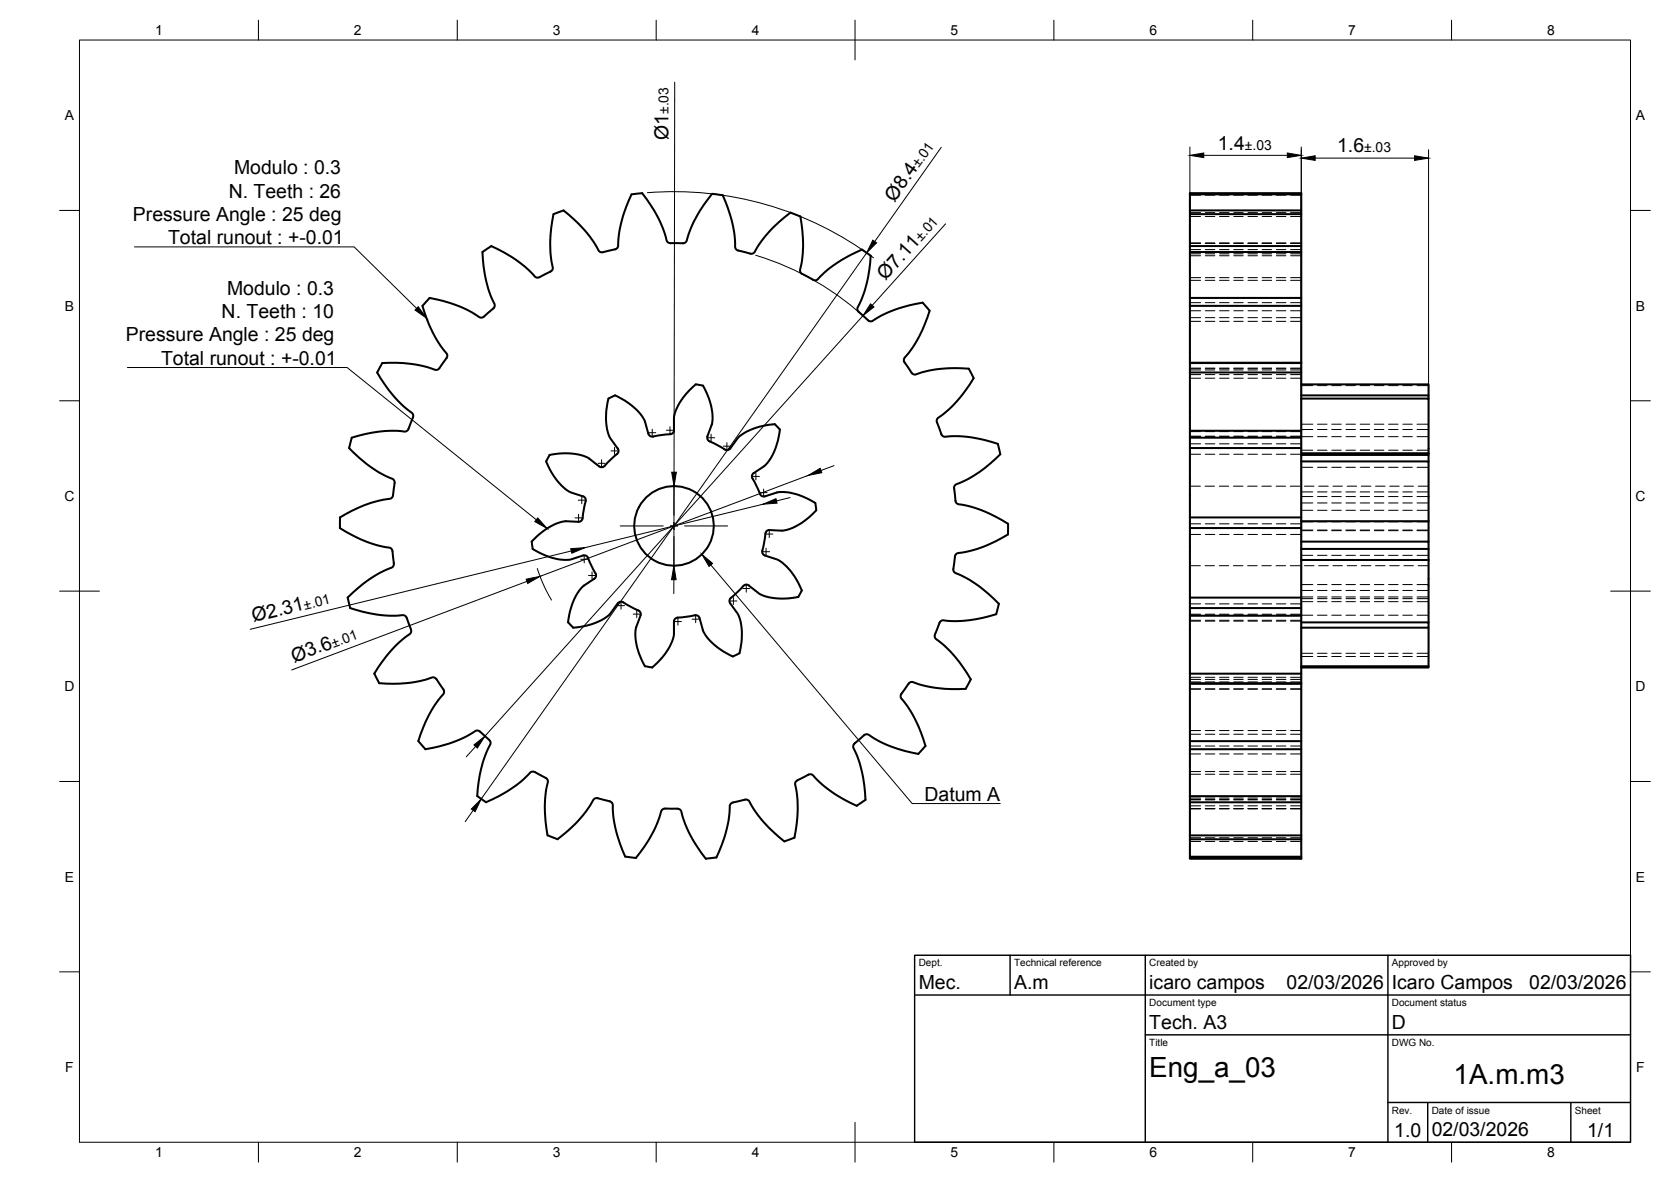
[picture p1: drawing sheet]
<svg xmlns="http://www.w3.org/2000/svg" width="420mm" height="297mm" viewBox="0 0 420 297" stroke-linecap="round" stroke-linejoin="round" font-family="sans-serif">
<!-- layer: Visible -->
<g fill="none" stroke="#000" stroke-width=".51">
<path d="M179 48.7a33.1 33.1 0 0 0-6.5 12.1l-.8 .3M179.1 48.7l2.6 .4a32.9 32.9 0 0 1 3.3 13.3l.6 .6M299.2 48.8v-.3h28v167.3h-28v-.2M299.2 52.9h28M299.2 52.9v.9M327.2 53.8h-28v8M327.2 48.8h-28v4.1M108 74.9l-1.8 2a32.7 32.7 0 0 0 6.2 12.3l-.1 .8M171.7 61.1h-2.6a1.17 1.17 0 0 1-1.5-.6v-.2a29.7 29.7 0 0 0-6.1-11.8l-2.7 .3a32.5 32.5 0 0 0-3.5 13.4l-.5 .4-2.7 .6a1.19 1.19 0 0 1-1.6-.2v-.1a30.6 30.6 0 0 0-8.8-10l-2.5 .9a32.7 32.7 0 0 0-.2 13.8l-.1 .2a4.7 4.7 0 0 1-2.3 1.4l-.5 .2a1.2 1.2 0 0 1-1.6 .1l-.1-.1a30.6 30.6 0 0 0-10.9-7.6l-2.2 1.5a32 32 0 0 0 3.1 13.5l-.2 .6-1.7 1.5a1.69 1.69 0 0 1-1.8 .9l-.3-.2a29.8 29.8 0 0 0-12.4-4.7M185.6 63l2.5 .6a1.17 1.17 0 0 0 1.7-.4 29.9 29.9 0 0 1 9-9.8l2.5 1a33 33 0 0 1-.1 13.8v.2a4.8 4.8 0 0 0 2.4 1.4l.9 .5M204.4 70.3a1 1 0 0 0 1.3-.2 30.3 30.3 0 0 1 11-7.4l2.2 1.6a33 33 0 0 1-3.3 13.3v.2a4.7 4.7 0 0 0 1.9 2 1.68 1.68 0 0 0 1.7 .9h.2a29.9 29.9 0 0 1 12.6-4.6M232 76.1l1.7 2a32.7 32.7 0 0 1-6.4 12.2l.1 .6 1.5 2.3a1.21 1.21 0 0 0 1.3 .9h.2a29.9 29.9 0 0 1 13.2-1.5l1.2 2.4a32.3 32.3 0 0 1-9.2 10.3l-.1 .7 1 2.6a1.2 1.2 0 0 0 1.1 1.2h.1a29.9 29.9 0 0 1 13.2 1.7l.6 2.7a32.8 32.8 0 0 1-11.4 7.7l-.2 .8"/>
<path d="M299.2 74.9h28M299.2 61.8h28M299.2 61.8v1.5M299.2 74.9v2M327.2 76.9h-28v14.3M327.2 63.3h-28v11.6M110.5 92.5a.96 .96 0 0 1-1.2 .4 30.8 30.8 0 0 0-13.2-1.7l-1.3 2.4a33.4 33.4 0 0 0 9 10.5v.8M112.3 90l-1.8 2.5M299.2 91.2h28M299.2 91.2v2.4M327.2 99.4h32v.8M327.2 96.6h32v2.8"/>
<path d="M327.2 93.6h-28v16.4h28M87.8 112.6a31.9 31.9 0 0 0 11.2 8l.2 .8M103.9 104.9l-.8 1.9a1.67 1.67 0 0 1-1.1 1.6h-.4a29.9 29.9 0 0 0-13.2 1.6l-.6 2.6M137.3 116a14.9 14.9 0 0 0 6.3 7.8l3 .9a1.18 1.18 0 0 1 .5 1.9l-.5 3a1.24 1.24 0 0 1-1.2 1.5l-3.1-.1a14.7 14.7 0 0 0-8.6 5.1M138.2 114.3a14.9 14.9 0 0 1 10 1l2.4 1.9M138.2 114.3l-.9 1.7M163 109l-.8-3a14.5 14.5 0 0 0-7.5-6.6l-.7 .3a1.71 1.71 0 0 0-1.3 1.8l-.1 .7a13.1 13.1 0 0 0 .9 8l1.8 2.5a1.17 1.17 0 0 1-.6 1.8l-2.3 2.1a1.24 1.24 0 0 1-1.8 .6M163 109a1.17 1.17 0 0 0 1.8 .6l3.1-.4a1.23 1.23 0 0 0 1.6-1.1v-3.1a14.5 14.5 0 0 1 5.4-8.4l1.9 .3a14.8 14.8 0 0 1 2.2 9.8l-1.1 3a1.04 1.04 0 0 0 .5 1.2M196.1 107.9a14.8 14.8 0 0 1-4 9.3l-2.6 1.7a1.18 1.18 0 0 0 0 1.9l1.4 2.8a1.24 1.24 0 0 0 1.4 1.1M196.1 107.9l-1.3-1.3a14.9 14.9 0 0 0-9.4 3.6l-1.8 2.5a1.17 1.17 0 0 1-1.9-.1l-3.3-1.7M299.2 110v2.6M299.2 108.3h28"/>
<path d="M327.2 116h32v15M327.2 100.2h32v13.7M327.2 114.3h32v1.7M327.2 112.6h-28v17.4h28M327.2 113.9h32M359.2 113.9v.4M85.4 132.7a32.6 32.6 0 0 0 12.9 5.1l.4 .5 .2 2.3a1.64 1.64 0 0 1-.2 1.9l-.3 .2a30.3 30.3 0 0 0-11 7.5M85.5 130v2.7M99.2 121.4l-.3 2a1.7 1.7 0 0 1-.7 1.9l-.3 .1a29.7 29.7 0 0 0-12.4 4.6M133.7 136.1l.2 1.8M133.9 138a14.8 14.8 0 0 0 9.7 2.6l3-1a1.18 1.18 0 0 1 1.5 1.2l1.3 2.8a1.23 1.23 0 0 1 0 1.8l-2.6 1.8a14.4 14.4 0 0 0-4 9.2l1.3 1.3M192.3 124.7l3-.9a14.7 14.7 0 0 1 9.7 2.6l.3 1.8a15 15 0 0 1-8.7 5.2l-3.1-.2a1.01 1.01 0 0 0-1 .9"/>
<path d="M192.3 139.6l3 1a14.6 14.6 0 0 1 6.3 7.8M192.4 134.1l-.6 3.7a1.23 1.23 0 0 0 .5 1.8M239.9 122.7l.3 3.1a.94 .94 0 0 0 .9 .9 30.5 30.5 0 0 1 12.4 4.9l-.1 2.7a32.7 32.7 0 0 1-12.9 4.8l-.4 .6-.4 3.3a.99 .99 0 0 0 .6 1 30.4 30.4 0 0 1 10.9 7.8M299.2 130v2.7M327.2 138h32v2.7M327.2 136.1h32v1.9M327.2 132.7h-28v17.5h28M327.2 131h32M359.2 131v5.1M87.4 150.2l.6 2.6M88 152.8a32.7 32.7 0 0 0 13.7 1.9l.6 .6 .7 1.9a1.62 1.62 0 0 1 .1 2.1l-.2 .1a29.7 29.7 0 0 0-8.8 9.9l1.2 2.4a32.7 32.7 0 0 0 13.7-1.5l.6 .3 1.3 1.9a1.62 1.62 0 0 1 .7 1.9l-.2 .2a29.8 29.8 0 0 0-6.2 11.8M144.1 157.7a14.9 14.9 0 0 0 9.4-3.5l1.8-2.6a1.17 1.17 0 0 1 1.9 .1l2.7 1.5a1.21 1.21 0 0 1 1.2 1.5l-1.1 2.9a14.5 14.5 0 0 0 2.2 9.8"/>
<path d="M186.9 147.2l-2.6 2.6a1.22 1.22 0 0 0-.7 1.8l1.8 2.6a14.5 14.5 0 0 1 .5 10l-1.6 .8M188.3 147.1l2.5 2a14.5 14.5 0 0 0 9.9 .9l.9-1.6M188.3 147.1a1.01 1.01 0 0 0-1.4 .2M250.5 154.4a32.6 32.6 0 0 1-13.7 1.5l-.5 .5-.8 2.1a1.66 1.66 0 0 0-.3 1.9l.3 .3a30.4 30.4 0 0 1 8.6 10l-1.3 2.4a33.2 33.2 0 0 1-13.6-1.7l-.6 .3-1.6 2.2a1.21 1.21 0 0 0-.4 1.6l.1 .1a30.2 30.2 0 0 1 6 11.9l-1.8 1.9a32.2 32.2 0 0 1-12.9-4.9l-.8 .3-2.3 2M251.2 151.7l-.7 2.6M299.2 154.7v14.6h28M299.2 150.2v2.6M299.2 154.7h28M327.2 156.4h32v1.3h-32M327.2 152.8h-28v1.9M327.2 140.7h32M359.2 140.7v15.7"/>
<path d="M359.2 157.7v9.7M162.2 167.4l1.8 .3M184.3 165a14.9 14.9 0 0 1-7.6-6.6l-.8-3.1a1.17 1.17 0 0 0-1.8-.5l-3.1 .4a1.23 1.23 0 0 0-1.5 1v3.2a14.5 14.5 0 0 1-5.5 8.4M299.2 171.8v14.5h28M299.2 169.3v2.4M299.2 171.8h28M327.2 167.4h32v.4h-32M327.2 171.7h-28v.1M105.2 186.2l1.8 2.1a32.6 32.6 0 0 0 12.9-4.7 2.58 2.58 0 0 1 1.9 1.3l.4 .4a1.62 1.62 0 0 1 1.1 1.7l-.1 .2a29.5 29.5 0 0 0-3.2 12.9M134.5 194a1 1 0 0 0-1.3 .3 30.2 30.2 0 0 1-11 7.3l-2.2-1.5M134.5 194l1.8 1a1.7 1.7 0 0 1 1.5 1.3l-.1 .4a30.3 30.3 0 0 0 0 13.2M200.5 196.1a.93 .93 0 0 0-.5 1.2 30.8 30.8 0 0 1-.2 13.2l-2.6 1a32.7 32.7 0 0 1-9-10.4l-.7-.2-1.2 .3a4.6 4.6 0 0 0-2.6 .8l-.1 .2a32.7 32.7 0 0 1-3.5 13.3l-2.6 .3a33.1 33.1 0 0 1-6.4-12.2l-.7-.4h-3.2"/>
<path d="M200.5 196.1l1.9-.9a1.65 1.65 0 0 1 1.9-.5l.2 .2a30.6 30.6 0 0 0 10.9 7.6M214.9 186.8a1.01 1.01 0 0 0-.2 1.3 30.4 30.4 0 0 1 2.9 12.9M299.2 188.3v11.8h28M299.2 188.3h28M299.2 186.3v2M153.3 201.4a1 1 0 0 1 .8 1 29.8 29.8 0 0 0 3.1 12.9M153.3 201.4l-1-.3a4.4 4.4 0 0 0-2.7-.5l-.1 .1a32.9 32.9 0 0 1-9.3 10.2l-2.5-1M167.2 203.2a1.01 1.01 0 0 0-1 .8 29.7 29.7 0 0 1-6.3 11.6l-2.7-.3M217.6 201l-2.2 1.5M299.2 210.9v4.4h28M299.2 201.6v8.3h28M299.2 215.6h28"/>
<path d="M299.2 210.9h28M299.2 201.6h28M299.2 200.1v1.5M299.2 209.9v1M299.2 215.3v.3"/>
<circle cx="169.5" cy="132.2" r="10"/>
</g>
<!-- layer: Hidden -->
<g fill="none" stroke="#000" stroke-width=".25">
<path d="M299.2 49.1h2.7M299.2 48.7h2.7M299.2 54.4h2.7M299.2 53.4h2.7M303.1 49.1h2.4M303.1 48.7h2.4M303.1 54.4h2.4M303.1 53.4h2.4M306.6 49.1h2.4M306.6 48.7h2.4M306.6 54.4h2.4M306.6 53.4h2.4"/>
<path d="M310.2 49.1h2.4M310.2 48.7h2.4M310.2 54.4h2.4M310.2 53.4h2.4M313.8 49.1h2.4M313.8 48.7h2.4M313.8 54.4h2.4M313.8 53.4h2.4M317.4 49.1h2.3M317.4 48.7h2.3M317.4 54.4h2.3M317.4 53.4h2.3"/>
<path d="M320.9 49.1h2.4M320.9 48.7h2.4M320.9 54.4h2.4M320.9 53.4h2.4M324.5 49.1h2.7M324.5 48.7h2.7M324.5 54.4h2.7M324.5 53.4h2.7M299.2 61.1h2.7M299.2 64.3h2.7M299.2 62.7h2.7M299.2 78.1h2.7"/>
<path d="M299.2 76.1h2.7M299.2 79.8h2.7M299.2 69.8h2.7M299.2 63.4h2.7M299.2 63.8h2.7M299.2 70.4h2.7M303.1 61.1h2.4M303.1 64.3h2.4M303.1 62.7h2.4M303.1 78.1h2.4M303.1 76.1h2.4M303.1 79.8h2.4"/>
<path d="M303.1 69.8h2.4M303.1 63.4h2.4M303.1 63.8h2.4M303.1 70.4h2.4M306.6 61.1h2.4M306.6 64.3h2.4M306.6 62.7h2.4M306.6 78.1h2.4M306.6 76.1h2.4M306.6 79.8h2.4M306.6 69.8h2.4M306.6 63.4h2.4"/>
<path d="M306.6 63.8h2.4M306.6 70.4h2.4M310.2 61.1h2.4M310.2 64.3h2.4M310.2 62.7h2.4M310.2 78.1h2.4M310.2 76.1h2.4M310.2 79.8h2.4M310.2 69.8h2.4M310.2 63.4h2.4M310.2 63.8h2.4M310.2 70.4h2.4"/>
<path d="M313.8 61.1h2.4M313.8 64.3h2.4M313.8 62.7h2.4M313.8 78.1h2.4M313.8 76.1h2.4M313.8 79.8h2.4M313.8 69.8h2.4M313.8 63.4h2.4M313.8 63.8h2.4M313.8 70.4h2.4M317.4 61.1h2.3M317.4 64.3h2.3"/>
<path d="M317.4 62.7h2.3M317.4 78.1h2.3M317.4 76.1h2.3M317.4 79.8h2.3M317.4 69.8h2.3M317.4 63.4h2.3M317.4 63.8h2.3M317.4 70.4h2.3M320.9 61.1h2.4M320.9 64.3h2.4M320.9 62.7h2.4M320.9 78.1h2.4"/>
<path d="M320.9 76.1h2.4M320.9 79.8h2.4M320.9 69.8h2.4M320.9 63.4h2.4M320.9 63.8h2.4M320.9 70.4h2.4M324.5 61.1h2.7M324.5 64.3h2.7M324.5 62.7h2.7M324.5 78.1h2.7M324.5 76.1h2.7M324.5 79.8h2.7"/>
<path d="M324.5 69.8h2.7M324.5 63.4h2.7M324.5 63.8h2.7M324.5 70.4h2.7M299.2 95h2.7M299.2 92.7h2.7M299.2 93h2.7M299.2 80.8h2.7M299.2 94.1h2.7M299.2 92.5h2.7M303.1 95h2.4M303.1 92.7h2.4"/>
<path d="M303.1 93h2.4M303.1 80.8h2.4M303.1 94.1h2.4M303.1 92.5h2.4M306.6 95h2.4M306.6 92.7h2.4M306.6 93h2.4M306.6 80.8h2.4M306.6 94.1h2.4M306.6 92.5h2.4M310.2 95h2.4M310.2 92.7h2.4"/>
<path d="M310.2 93h2.4M310.2 80.8h2.4M310.2 94.1h2.4M310.2 92.5h2.4M313.8 95h2.4M313.8 92.7h2.4M313.8 93h2.4M313.8 80.8h2.4M313.8 94.1h2.4M313.8 92.5h2.4M317.4 95h2.3M317.4 92.7h2.3"/>
<path d="M317.4 93h2.3M317.4 80.8h2.3M317.4 94.1h2.3M317.4 92.5h2.3M320.9 95h2.4M320.9 92.7h2.4M320.9 93h2.4M320.9 80.8h2.4M320.9 94.1h2.4M320.9 92.5h2.4M324.5 95h2.7M324.5 92.7h2.7"/>
<path d="M324.5 93h2.7M324.5 80.8h2.7M324.5 94.1h2.7M324.5 92.5h2.7M327.2 96.9h2.9M331.3 96.9h2.4M334.9 96.9h2.3M338.4 96.9h2.4M342 96.9h2.4M345.6 96.9h2.4M349.1 96.9h2.4M352.7 96.9h2.4"/>
<path d="M356.3 96.9h2.9M299.2 114.2h2.7M299.2 111.5h2.7M299.2 109.8h2.7M299.2 108.5h2.7M299.2 109.6h2.7M303.1 114.2h2.4M303.1 111.5h2.4M303.1 109.8h2.4M303.1 108.5h2.4M303.1 109.6h2.4M306.6 114.2h2.4"/>
<path d="M306.6 111.5h2.4M306.6 109.8h2.4M306.6 108.5h2.4M306.6 109.6h2.4M310.2 114.2h2.4M310.2 111.5h2.4M310.2 109.8h2.4M310.2 108.5h2.4M310.2 109.6h2.4M313.8 114.2h2.4M313.8 111.5h2.4M313.8 109.8h2.4"/>
<path d="M313.8 108.5h2.4M313.8 109.6h2.4M317.4 114.2h2.3M317.4 111.5h2.3M317.4 109.8h2.3M317.4 108.5h2.3M317.4 109.6h2.3M320.9 114.2h2.4M320.9 111.5h2.4M320.9 109.8h2.4M320.9 108.5h2.4M320.9 109.6h2.4"/>
<path d="M324.5 114.2h2.7M324.5 111.5h2.7M324.5 108.5h2.7M324.5 109.6h2.7M327.2 106.6h2.9M327.2 107.9h2.9M327.2 117.4h2.9M327.2 113.1h2.9M330.1 109.7l-5.6 .1M331.3 106.6h2.4M331.3 107.9h2.4M331.3 117.4h2.4"/>
<path d="M331.3 109.7h2.4M331.3 113.1h2.4M334.9 106.6h2.3M334.9 107.9h2.3M334.9 117.4h2.3M334.9 109.7h2.3M334.9 113.1h2.3M338.4 106.6h2.4M338.4 107.9h2.4M338.4 117.4h2.4M338.4 109.7h2.4M338.4 113.1h2.4"/>
<path d="M342 106.6h2.4M342 107.9h2.4M342 117.4h2.4M342 109.7h2.4M342 113.1h2.4M345.6 106.6h2.4M345.6 107.9h2.4M345.6 117.4h2.4M345.6 109.7h2.4M345.6 113.1h2.4M349.1 106.6h2.4M349.1 107.9h2.4"/>
<path d="M349.1 117.4h2.4M349.1 109.7h2.4M349.1 113.1h2.4M352.7 106.6h2.4M352.7 107.9h2.4M352.7 117.4h2.4M352.7 109.7h2.4M352.7 113.1h2.4M356.3 106.6h2.9M356.3 107.9h2.9M356.3 117.4h2.9M356.3 109.7h2.9"/>
<path d="M356.3 113.1h2.9M299.2 134.3h2.7M299.2 131.6h2.7M299.2 122.2h2.6M303 122.2h2.4M303.1 134.3h2.4M303.1 131.6h2.4M306.6 122.2h2.3M306.6 134.3h2.4M306.6 131.6h2.4M310.1 122.2h2.4M310.2 134.3h2.4"/>
<path d="M310.2 131.6h2.4M313.7 122.2h2.4M313.8 134.3h2.4M313.8 131.6h2.4M317.3 122.2h2.4M317.4 134.3h2.3M317.4 131.6h2.3M320.9 122.2h2.3M320.9 134.3h2.4M320.9 131.6h2.4M324.4 122.2h2.4M324.5 134.3h2.7"/>
<path d="M324.5 131.6h2.7M327.2 126.4h2.9M327.2 128.2h2.9M327.2 139.6h2.9M327.2 131.1h2.9M327.2 124.8h2.9M327.2 133.2h2.9M327.2 123.6h2.9M327.2 133.4h2.9M328 122.2h2.4M331.3 126.4h2.4M331.3 128.2h2.4"/>
<path d="M331.3 139.6h2.4M331.3 131.1h2.4M331.3 124.8h2.4M331.3 133.2h2.4M331.3 123.6h2.4M331.3 133.4h2.4M331.6 122.2h2.4M334.9 126.4h2.3M334.9 128.2h2.3M334.9 139.6h2.3M334.9 131.1h2.3M334.9 124.8h2.3"/>
<path d="M334.9 133.2h2.3M334.9 123.6h2.3M334.9 133.4h2.3M335.2 122.2h2.3M338.4 126.4h2.4M338.4 128.2h2.4M338.4 139.6h2.4M338.4 131.1h2.4M338.4 124.8h2.4M338.4 133.2h2.4M338.4 123.6h2.4M338.4 133.4h2.4"/>
<path d="M338.7 122.2h2.4M342 126.4h2.4M342 128.2h2.4M342 139.6h2.4M342 131.1h2.4M342 124.8h2.4M342 133.2h2.4M342 123.6h2.4M342 133.4h2.4M342.3 122.2h2.4M345.6 126.4h2.4M345.6 128.2h2.4"/>
<path d="M345.6 139.6h2.4M345.6 131.1h2.4M345.6 124.8h2.4M345.6 133.2h2.4M345.6 123.6h2.4M345.6 133.4h2.4M345.9 122.2h2.4M349.1 126.4h2.4M349.1 128.2h2.4M349.1 139.6h2.4M349.1 131.1h2.4M349.1 124.8h2.4"/>
<path d="M349.1 133.2h2.4M349.1 123.6h2.4M349.1 133.4h2.4M349.4 122.2h2.4M352.7 126.4h2.4M352.7 128.2h2.4M352.7 139.6h2.4M352.7 131.1h2.4M352.7 124.8h2.4M352.7 133.2h2.4M352.7 123.6h2.4M352.7 133.4h2.4"/>
<path d="M353 122.2h2.4M356.3 126.4h2.9M356.3 128.2h2.9M356.3 139.6h2.9M356.3 131.1h2.9M356.3 124.8h2.9M356.3 133.2h2.9M356.3 123.6h2.9M356.3 133.4h2.9M356.6 122.2h2.6M299.2 154.4h2.7M299.2 151.8h2.7"/>
<path d="M299.2 154.6h2.7M299.2 155.9h2.7M299.2 156.1h2.7M299.2 142.2h2.6M303 142.2h2.4M303.1 154.4h2.4M303.1 151.8h2.4M303.1 154.6h2.4M303.1 155.9h2.4M303.1 156.1h2.4M306.6 142.2h2.3M306.6 154.4h2.4"/>
<path d="M306.6 151.8h2.4M306.6 154.6h2.4M306.6 155.9h2.4M306.6 156.1h2.4M310.1 142.2h2.4M310.2 154.4h2.4M310.2 151.8h2.4M310.2 154.6h2.4M310.2 155.9h2.4M310.2 156.1h2.4M313.7 142.2h2.4M313.8 154.4h2.4"/>
<path d="M313.8 151.8h2.4M313.8 154.6h2.4M313.8 155.9h2.4M313.8 156.1h2.4M317.3 142.2h2.4M317.4 154.4h2.3M317.4 151.8h2.3M317.4 154.6h2.3M317.4 155.9h2.3M317.4 156.1h2.3M320.9 142.2h2.3M320.9 154.4h2.4"/>
<path d="M320.9 151.8h2.4M320.9 154.6h2.4M320.9 155.9h2.4M320.9 156.1h2.4M324.4 142.2h2.4M324.5 154.4h2.7M324.5 151.8h2.7M324.5 154.6h2.7M324.5 155.9h2.7M324.5 156.1h2.7M327.2 148.4h2.9M327.2 150h2.9"/>
<path d="M327.2 154.6h2.9M327.2 151.2h2.9M327.2 146.9h2.9M327.2 150.4h2.9M328 142.2h2.4M331.3 148.4h2.4M331.3 150h2.4M331.3 154.6h2.4M331.3 151.2h2.4M331.3 146.9h2.4M331.3 150.4h2.4M331.6 142.2h2.4"/>
<path d="M334.9 148.4h2.3M334.9 150h2.3M334.9 154.6h2.3M334.9 151.2h2.3M334.9 146.9h2.3M334.9 150.4h2.3M335.2 142.2h2.3M338.4 148.4h2.4M338.4 150h2.4M338.4 154.6h2.4M338.4 151.2h2.4M338.4 146.9h2.4"/>
<path d="M338.4 150.4h2.4M338.7 142.2h2.4M342 148.4h2.4M342 150h2.4M342 154.6h2.4M342 151.2h2.4M342 146.9h2.4M342 150.4h2.4M342.3 142.2h2.4M345.6 148.4h2.4M345.6 150h2.4M345.6 154.6h2.4"/>
<path d="M345.6 151.2h2.4M345.6 146.9h2.4M345.6 150.4h2.4M345.9 142.2h2.4M349.1 148.4h2.4M349.1 150h2.4M349.1 154.6h2.4M349.1 151.2h2.4M349.1 146.9h2.4M349.1 150.4h2.4M349.4 142.2h2.4M352.7 148.4h2.4"/>
<path d="M352.7 150h2.4M352.7 154.6h2.4M352.7 151.2h2.4M352.7 146.9h2.4M352.7 150.4h2.4M353 142.2h2.4M356.3 148.4h2.9M356.3 150h2.9M356.3 154.6h2.9M356.3 151.2h2.9M356.3 146.9h2.9M356.3 150.4h2.9"/>
<path d="M356.6 142.2h2.6M299.2 173.1h2.7M299.2 170.7h2.7M299.2 170.2h2.7M299.2 171.4h2.7M299.2 173.2h2.7M303.1 173.1h2.4M303.1 170.7h2.4M303.1 170.2h2.4M303.1 171.4h2.4M303.1 173.2h2.4M306.6 173.1h2.4"/>
<path d="M306.6 170.7h2.4M306.6 170.2h2.4M306.6 171.4h2.4M306.6 173.2h2.4M310.2 173.1h2.4M310.2 170.7h2.4M310.2 170.2h2.4M310.2 171.4h2.4M310.2 173.2h2.4M313.8 173.1h2.4M313.8 170.7h2.4M313.8 170.2h2.4"/>
<path d="M313.8 171.4h2.4M313.8 173.2h2.4M317.4 173.1h2.3M317.4 170.7h2.3M317.4 170.2h2.3M317.4 171.4h2.3M317.4 173.2h2.3M320.9 173.1h2.4M320.9 170.7h2.4M320.9 170.2h2.4M320.9 171.4h2.4M320.9 173.2h2.4"/>
<path d="M324.5 173.1h2.7M324.5 170.7h2.7M324.5 170.2h2.7M324.5 171.4h2.7M324.5 173.2h2.7M327.2 164.2h2.9M327.2 165h2.9M331.3 164.2h2.4M331.3 165h2.4M334.9 164.2h2.3M334.9 165h2.3M338.4 164.2h2.4"/>
<path d="M338.4 165h2.4M342 164.2h2.4M342 165h2.4M345.6 164.2h2.4M345.6 165h2.4M349.1 164.2h2.4M349.1 165h2.4M352.7 164.2h2.4M352.7 165h2.4M356.3 164.2h2.9M356.3 165h2.9M299.2 189.5h2.7"/>
<path d="M299.2 187.5h2.7M299.2 184.5h2.7M299.2 194.6h2.7M299.2 193.9h2.7M299.2 183.6h2.7M303.1 189.5h2.4M303.1 187.5h2.4M303.1 184.5h2.4M303.1 194.6h2.4M303.1 193.9h2.4M303.1 183.6h2.4M306.6 189.5h2.4"/>
<path d="M306.6 187.5h2.4M306.6 184.5h2.4M306.6 194.6h2.4M306.6 193.9h2.4M306.6 183.6h2.4M310.2 189.5h2.4M310.2 187.5h2.4M310.2 184.5h2.4M310.2 194.6h2.4M310.2 193.9h2.4M310.2 183.6h2.4M313.8 189.5h2.4"/>
<path d="M313.8 187.5h2.4M313.8 184.5h2.4M313.8 194.6h2.4M313.8 193.9h2.4M313.8 183.6h2.4M317.4 189.5h2.3M317.4 187.5h2.3M317.4 184.5h2.3M317.4 194.6h2.3M317.4 193.9h2.3M317.4 183.6h2.3M320.9 189.5h2.4"/>
<path d="M320.9 187.5h2.4M320.9 184.5h2.4M320.9 194.6h2.4M320.9 193.9h2.4M320.9 183.6h2.4M324.5 189.5h2.7M324.5 187.5h2.7M324.5 184.5h2.7M324.5 194.6h2.7M324.5 193.9h2.7M324.5 183.6h2.7M299.2 202.5h2.7"/>
<path d="M299.2 201h2.7M299.2 211.5h2.7M299.2 210.5h2.7M299.2 203.2h2.7M299.2 215.5h2.7M299.2 200.9h2.7M299.2 200.6h2.7M303.1 202.5h2.4M303.1 201h2.4M303.1 211.5h2.4M303.1 210.5h2.4M303.1 203.2h2.4"/>
<path d="M303.1 215.5h2.4M303.1 200.9h2.4M303.1 200.6h2.4M306.6 202.5h2.4M306.6 201h2.4M306.6 211.5h2.4M306.6 210.5h2.4M306.6 203.2h2.4M306.6 215.5h2.4M306.6 200.9h2.4M306.6 200.6h2.4M310.2 202.5h2.4"/>
<path d="M310.2 201h2.4M310.2 211.5h2.4M310.2 210.5h2.4M310.2 203.2h2.4M310.2 215.5h2.4M310.2 200.9h2.4M310.2 200.6h2.4M313.8 202.5h2.4M313.8 201h2.4M313.8 211.5h2.4M313.8 210.5h2.4M313.8 203.2h2.4"/>
<path d="M313.8 215.5h2.4M313.8 200.9h2.4M313.8 200.6h2.4M317.4 202.5h2.3M317.4 201h2.3M317.4 211.5h2.3M317.4 210.5h2.3M317.4 203.2h2.3M317.4 215.5h2.3M317.4 200.9h2.3M317.4 200.6h2.3M320.9 202.5h2.4"/>
<path d="M320.9 201h2.4M320.9 211.5h2.4M320.9 210.5h2.4M320.9 203.2h2.4M320.9 215.5h2.4M320.9 200.9h2.4M320.9 200.6h2.4M324.5 202.5h2.7M324.5 201h2.7M324.5 211.5h2.7M324.5 210.5h2.7M324.5 203.2h2.7"/>
<path d="M324.5 215.5h2.7M324.5 200.9h2.7M324.5 200.6h2.7"/>
</g>
<!-- layer: BORDER -->
<g fill="none" stroke="#000" stroke-width=".25">
<path d="M20 10.1h390v276.9h-390zM65 5.1v5M115 5.1v5M165 5.1v5M215 5.1v10M265 5.1v5M315 5.1v5M365 5.1v5M15 52.9h5M410 52.9h5M15 100.7h5M410 100.7h5"/>
<path d="M15 148.6h10M405 148.6h10M15 196.4h5M410 196.4h5M15 244.2h5M410 244.2h5M65 287v5M115 287v5M165 287v5M215 282.1v9.9M265 287v5M315 287v5"/>
<path d="M365 287v5"/>
</g>
<!-- layer: TITLEBLOCK -->
<path d="M230 240.1h180v46.9h-180zM230 250h180M254 240.1v9.9M288 240.1v46.9M349 240.1v46.9M288 260.1h122M349 277.1h61M359 277.1v9.9M395 277.1v9.9" fill="none" stroke="#000" stroke-width=".36"/>
<!-- layer: Smart Centers -->
<g fill="none" stroke="#000" stroke-width=".25">
<path d="M150.4 116.4h1.7M151.3 115.5v1.8M153.6 113.3h1.8M154.5 112.4v1.8M163.1 108.7h1.8M164 107.9v1.7M167.6 108.1h1.8M168.5 107.2v1.8M169.5 118.7v10.8M177.9 110h1.8M178.8 109.1v1.8M181.9 112.1h1.8"/>
<path d="M182.8 111.2v1.8M189.2 119.7h1.7M190.1 118.8v1.8M144.6 130.1h1.8M145.4 125.7h1.8M145.5 129.2v1.8M146.3 124.8v1.8M146.9 139.7v1.7M156 132.2h10.8M168.6 132.2h1.7M169.5 131.3v1.8M169.5 134.8v10.9"/>
<path d="M172.1 132.2h10.9M191.1 123.8h1.8M191.7 138.6h1.8M192 122.9v1.8M192.5 134.2h1.8M192.6 137.8v1.7M193.4 133.3v1.8M146 140.6h1.8M148 144.6h1.8M148.9 143.7v1.8M155.2 152.2h1.8M156.1 151.3v1.8"/>
<path d="M159.2 154.3h1.8M160.1 153.4v1.8M169.6 156.2h1.7M170.5 155.3v1.8M174 155.6h1.8M174.9 154.7v1.8M183.5 151h1.8M184.4 150.1v1.8M186.8 147.9h1.8M187.6 147v1.8"/>
</g>
<!-- layer: FD_Dimensions -->
<g fill="none" stroke="#000" stroke-width=".25">
<path d="M169.7 20.6l-.2 98.1M236.7 37l-16.8 23.7M299.2 36.9v176.8M302.7 39h21M327.2 36.9v176.8M330.7 39.7h25M359.2 37.6v128.1M162.8 48.4a84 84 0 0 1 56.8 16.4M237.8 56.2l-18.5 20.5M190 64.1a71 71 0 0 1 28.5 16.7M217 79.3l-95.1 105.7M217.9 63.5l-96.9 137.3"/>
<path d="M203.2 119.5l-67.4 25.4M209.7 117l-3.3 1.2M143.7 138.5l-80.8 19.6M169.5 122.2l-.1 20M191.9 126.7l-44.8 10.9M198.6 125l-3.3 .9M132.5 146.1l-59.2 22.3M135.1 142.9a36 36 0 0 0 3.6 7.9M169.4 145.7v3.5M119.6 187.6l-2.4 2.6M119 203.6l-2 2.9"/>
</g>
<g fill="#000" stroke="#000" stroke-width=".25">
<path d="M299.2 39l3.5-.6v1.2zM323.7 38.4l3.5 .6-3.5 .6zM327.2 39.7l3.5-.6v1.2zM355.7 39.1l3.5 .6-3.5 .6zM218.9 76.4l.9 .7-2.8 2.2zM219.5 60.4l.9 .6-2.5 2.5zM168.9 118.7h1.2l-.6 3.5zM203.2 119.5l3-1.8 .4 1.1zM143.5 137.9l3.6-.3-3.3 1.4zM191.9 126.7l3.2-1.4 .3 1.1zM132.3 145.5l3.5-.6-3.1 1.7zM169.4 142.2l.6 3.5h-1.2z"/>
<path d="M119.2 187.2l2.7-2.2-1.9 3zM121 200.8l-1.5 3.2-1-.7z"/>
</g>
<!-- layer: Leaders -->
<path d="M105.2 77.1l2.1 2.9-2.9-2.1zM135.2 130.2l2.4 2.6-3.1-1.7zM176.5 139.3l2.7 2.3-.9 .8z" fill="#000" stroke="#000" stroke-width=".25"/>
<path d="M33.8 62h55.2l15.8 15.5M32 92.4h55.3l47.5 38.2M178.7 142l50.7 59.9h22.1" fill="none" stroke="#000" stroke-width=".25"/>
<g font-size="7">
<text x="289" y="270.6">Eng_a_03</text>
<text x="365.5" y="272.3">1A.m.m3</text>
</g>
<g font-size="4.9">
<text x="168.1" y="35.2" transform="rotate(-90 168.1 35.2)">Ø1</text>
<text x="306.2" y="37.6">1.4</text>
<text x="336.2" y="38.3">1.6</text>
<text x="58.9" y="43.8">Modulo : 0.3</text>
<text x="57.5" y="49.6">N. Teeth : 26</text>
<text x="224.9" y="50.9" transform="rotate(-55 224.9 50.9)">Ø8.4</text>
<text x="33.4" y="55.5">Pressure Angle : 25 deg</text>
<text x="42.3" y="61.3">Total runout : +-0.01</text>
<text x="222.7" y="70.7" transform="rotate(-48 222.7 70.7)">Ø7.11</text>
<text x="57.1" y="74.1">Modulo : 0.3</text>
<text x="55.7" y="80">N. Teeth : 10</text>
<text x="31.6" y="85.8">Pressure Angle : 25 deg</text>
<text x="40.5" y="91.7">Total runout : +-0.01</text>
<text x="63.7" y="156.4" transform="rotate(-14 63.7 156.4)">Ø2.31</text>
<text x="73.9" y="166.5" transform="rotate(-21 73.9 166.5)">Ø3.6</text>
<text x="232.5" y="201.2">Datum A</text>
<text x="231" y="248.5">Mec.</text>
<text x="255" y="248.5">A.m</text>
<text x="289" y="248.5">icaro campos</text>
<text x="323.5" y="248.5">02/03/2026</text>
<text x="350" y="248.5">Icaro Campos</text>
<text x="384.5" y="248.5">02/03/2026</text>
<text x="289" y="258.6">Tech. A3</text>
<text x="350" y="258.6">D</text>
<text x="350.6" y="285.7">1.0</text>
<text x="360" y="285.5">02/03/2026</text>
<text x="399.1" y="285.7">1/1</text>
</g>
<g font-size="3.5">
<text x="39" y="8.8">1</text>
<text x="89" y="8.8">2</text>
<text x="139" y="8.8">3</text>
<text x="189" y="8.8">4</text>
<text x="239" y="8.8">5</text>
<text x="289" y="8.8">6</text>
<text x="339" y="8.8">7</text>
<text x="389" y="8.8">8</text>
<text x="168.1" y="28.7" transform="rotate(-90 168.1 28.7)">±.03</text>
<text x="16.3" y="30.2">A</text>
<text x="411.3" y="30.2">A</text>
<text x="313" y="37.6">±.03</text>
<text x="343" y="38.3">±.03</text>
<text x="231.1" y="42.3" transform="rotate(-55 231.1 42.3)">±.01</text>
<text x="231.6" y="60.8" transform="rotate(-48 231.6 60.8)">±.01</text>
<text x="16.3" y="78">B</text>
<text x="411.3" y="78">B</text>
<text x="16.2" y="125.9">C</text>
<text x="411.2" y="125.9">C</text>
<text x="76.7" y="153.2" transform="rotate(-14 76.7 153.2)">±.01</text>
<text x="83.8" y="162.8" transform="rotate(-20 83.8 162.8)">±.01</text>
<text x="16.2" y="173.7">D</text>
<text x="411.2" y="173.7">D</text>
<text x="16.3" y="221.6">E</text>
<text x="411.3" y="221.6">E</text>
<text x="16.4" y="269.4">F</text>
<text x="411.4" y="269.4">F</text>
<text x="39" y="290.8">1</text>
<text x="89" y="290.8">2</text>
<text x="139" y="290.8">3</text>
<text x="189" y="290.8">4</text>
<text x="239" y="290.8">5</text>
<text x="289" y="290.8">6</text>
<text x="339" y="290.8">7</text>
<text x="389" y="290.8">8</text>
</g>
<g font-size="2.5">
<text x="231" y="242.9">Dept.</text>
<text x="255" y="242.9">Technical reference</text>
<text x="289" y="242.9">Created by</text>
<text x="350" y="242.9">Approved by</text>
<text x="289" y="252.8">Document type</text>
<text x="350" y="252.8">Document status</text>
<text x="289" y="262.9">Title</text>
<text x="350" y="262.9">DWG No.</text>
<text x="350" y="279.9">Rev.</text>
<text x="360" y="279.9">Date of issue</text>
<text x="396" y="279.9">Sheet</text>
</g>
</svg>
